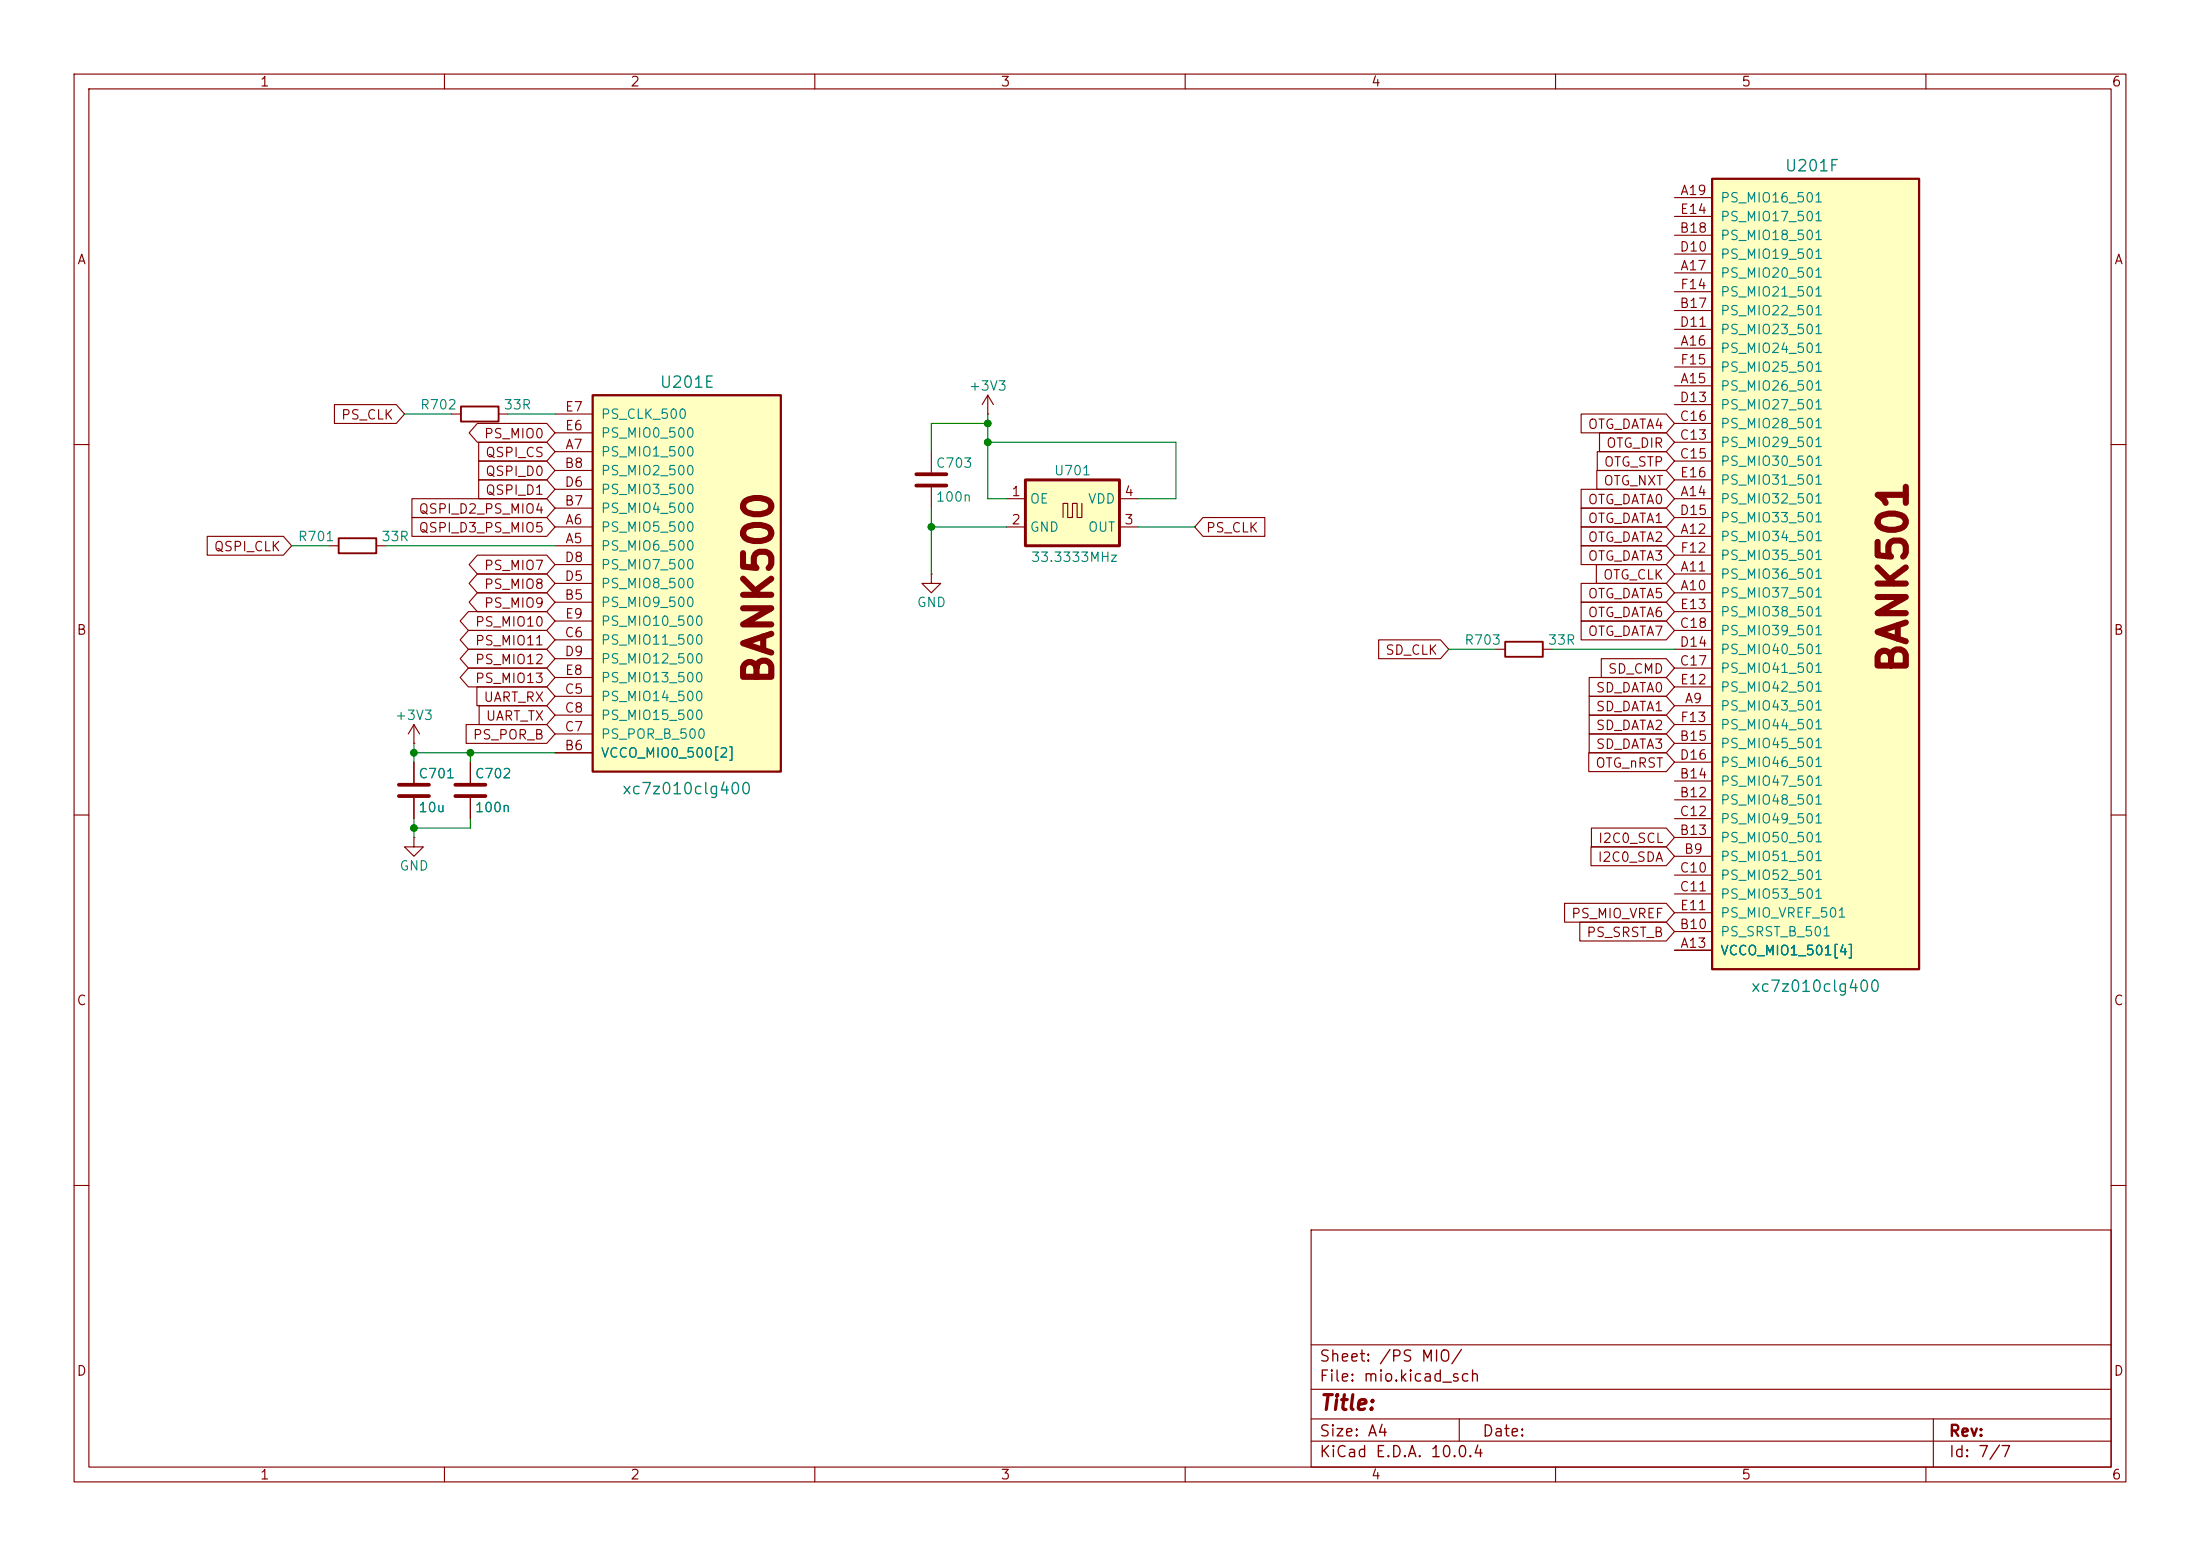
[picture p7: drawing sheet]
<svg xmlns="http://www.w3.org/2000/svg" width="297mm" height="210mm" viewBox="0 0 297 210" stroke-linecap="round" stroke-linejoin="round" font-family="sans-serif">
<g fill="none" stroke="#840000" stroke-width=".15">
<path d="M10 10h277v190h-277zM12 12h273v186h-273zM60 10v2M110 10v2M160 10v2M210 10v2M260 10v2M61 55.9h1.2M67.3 55.9h1.3M133.3 55.9h.1M133.3 53.3l.8 1.3M133.3 53.3l-.7 1.3"/>
<path d="M133.3 53.3v2.6M10 60h2M285 60h2M10 110h2M285 110h2M10 160h2M177 166h108v32h-108zM285 160h2M60 198v2M110 198v2M160 198v2M177 194.5h108"/>
<path d="M177 191.5h108M177 187.5h108M177 181.5h108M197 191.5v3M210 198v2M260 198v2M261 191.5v6.5"/>
</g>
<path d="M62.2 54.9h5.1v2h-5.1z" fill="none" stroke="#840000" stroke-width=".25"/>
<path d="M80 53.3h25.4v50.8h-25.4z" fill="#ffffc2"/>
<path d="M80 53.3h25.4v50.8h-25.4z" fill="none" stroke="#840000" stroke-width=".3"/>
<g fill="none" stroke="#840000" stroke-width=".15">
<path d="M74.9 58.4h5.1M74.9 55.9h5.1M44.4 73.7h1.3M50.8 73.7h1.3M74.9 73.7h5.1M74.9 71.1h5.1M74.9 61h5.1M74.9 68.6h5.1M74.9 63.5h5.1M74.9 78.7h5.1M74.9 66h5.1M74.9 76.2h5.1"/>
<path d="M74.9 81.3h5.1M74.9 94h5.1M74.9 86.4h5.1M74.9 99.1h5.1M74.9 96.5h5.1M74.9 88.9h5.1M74.9 91.4h5.1M74.9 83.8h5.1M74.9 101.6h5.1"/>
</g>
<path d="M45.7 72.6h5.1v2.1h-5.1z" fill="none" stroke="#840000" stroke-width=".25"/>
<path d="M138.4 64.8h12.7v8.9h-12.7z" fill="#ffffc2"/>
<path d="M135.9 67.3h2.5M135.9 71.1h2.5M146 67.9v2h-.6v-2h-.6v2h-.7v-2h-.6v2M151.1 67.3h2.6M151.1 71.1h2.6" fill="none" stroke="#840000" stroke-width=".15"/>
<path d="M138.4 64.8h12.7v8.9h-12.7z" fill="none" stroke="#840000" stroke-width=".4"/>
<path d="M231.1 24.1h28v106.7h-28z" fill="#ffffc2"/>
<path d="M231.1 24.1h28v106.7h-28z" fill="none" stroke="#840000" stroke-width=".3"/>
<g fill="none" stroke="#840000" stroke-width=".15">
<path d="M226.1 36.8h5M226.1 26.7h5M226.1 31.8h5M226.1 34.3h5M226.1 29.2h5M226.1 39.4h5M45.1 54.6h8.4l1.1 1.3-1.1 1.3h-8.4zM64.4 57.1h9.4l1.1 1.3-1.1 1.3h-9.4l-1.1-1.3zM64.6 59.7h9.2l1.1 1.3-1.1 1.2h-9.2zM213.5 55.9h11.4l1.2 1.3-1.2 1.2h-11.4zM215.9 58.4h9l1.2 1.3-1.2 1.3h-9zM226.1 52.1h5"/>
<path d="M226.1 47h5M226.1 41.9h5M226.1 59.7h5M226.1 57.2h5M226.1 44.5h5M226.1 54.6h5M226.1 49.5h5M28 72.4h10.3l1.1 1.3-1.1 1.2h-10.3zM55.6 67.3h18.2l1.1 1.3-1.1 1.3h-18.2zM55.6 69.8h18.2l1.1 1.3-1.1 1.3h-18.2zM64.4 77.5h9.4l1.1 1.2-1.1 1.3h-9.4l-1.1-1.3zM64.4 74.9h9.4l1.1 1.3-1.1 1.3h-9.4l-1.1-1.3z"/>
<path d="M64.6 62.2h9.2l1.1 1.3-1.1 1.3h-9.2zM64.6 64.8h9.2l1.1 1.2-1.1 1.3h-9.2zM125.7 77.5v1.2h1.3l-1.3 1.3-1.2-1.3h1.2M125.7 77.5h.1M125.7 61v2.8M125.7 65.8v2.8M162.4 69.8h8.4v2.6h-8.4l-1.1-1.3zM213.5 78.7h11.4l1.2 1.3-1.2 1.3h-11.4zM213.5 68.6h11.4l1.2 1.3-1.2 1.2h-11.4zM213.5 66h11.4l1.2 1.3-1.2 1.3h-11.4zM213.5 73.7h11.4l1.2 1.2-1.2 1.3h-11.4zM213.5 71.1h11.4l1.2 1.3-1.2 1.3h-11.4z"/>
<path d="M215.5 76.2h9.4l1.2 1.3-1.2 1.2h-9.4zM215.6 63.5h9.3l1.2 1.3-1.2 1.2h-9.3zM215.6 61h9.3l1.2 1.2-1.2 1.3h-9.3zM226.1 77.5h5M226.1 72.4h5M226.1 67.3h5M226.1 62.2h5M226.1 69.9h5M226.1 64.8h5M226.1 74.9h5M55.9 97.8v2.5M55.9 97.8l-.8 1.3"/>
<path d="M55.9 97.8l.7 1.3M62.9 97.8h10.9l1.1 1.3-1.1 1.2h-10.9zM63.2 85.1h10.6l1.1 1.3-1.1 1.2h-10.6l-1.1-1.2zM63.2 82.5h10.6l1.1 1.3-1.1 1.3h-10.6l-1.1-1.3zM63.2 87.6h10.6l1.1 1.3-1.1 1.3h-10.6l-1.1-1.3zM63.2 90.2h10.6l1.1 1.2-1.1 1.3h-10.6l-1.1-1.3zM64.4 92.7h9.4l1.1 1.3-1.1 1.3h-9.4zM64.4 80h9.4l1.1 1.3-1.1 1.3h-9.4l-1.1-1.3zM64.7 95.2h9.1l1.1 1.3-1.1 1.3h-9.1zM186.1 86.4h8.4l1.1 1.2-1.1 1.3h-8.4zM201.9 87.6h1.3M208.3 87.6h1.2"/>
<path d="M213.5 83.8h11.4l1.2 1.3-1.2 1.3h-11.4zM213.5 81.3h11.4l1.2 1.3-1.2 1.2h-11.4zM214.5 91.4h10.4l1.2 1.3-1.2 1.3h-10.4zM214.5 96.5h10.4l1.2 1.3-1.2 1.3h-10.4zM214.5 99.1h10.4l1.2 1.2-1.2 1.3h-10.4zM214.5 94h10.4l1.2 1.3-1.2 1.2h-10.4zM216.2 88.9h8.7l1.2 1.3-1.2 1.2h-8.7zM226.1 95.3h5M226.1 80h5M226.1 90.2h5M226.1 85.1h5M226.1 87.6h5"/>
<path d="M226.1 92.7h5M226.1 82.6h5M226.1 97.8h5M55.9 113v1.3h1.2l-1.2 1.3-1.3-1.3h1.3M55.9 113h.1M55.9 100.3h.1M55.9 102.9v2.8M55.9 107.7v2.8M63.5 102.9v2.8M63.5 107.7v2.8M214.5 101.6h10.4l1.2 1.3-1.2 1.2h-10.4zM214.8 114.3h10.1l1.2 1.3-1.2 1.2h-10.1z"/>
<path d="M214.8 111.8h10.1l1.2 1.2-1.2 1.3h-10.1zM226.1 115.6h5M226.1 108h5M226.1 113h5M226.1 105.4h5M226.1 100.3h5M226.1 118.1h5M226.1 110.5h5M226.1 102.9h5M211.2 121.9h13.7l1.2 1.3-1.2 1.3h-13.7zM213.3 124.5h11.6l1.2 1.2-1.2 1.3h-11.6zM226.1 128.3h5"/>
<path d="M226.1 125.7h5M226.1 120.7h5M226.1 123.2h5"/>
</g>
<path d="M203.2 86.6h5.1v2h-5.1z" fill="none" stroke="#840000" stroke-width=".25"/>
<path d="M123.7 64h4.1M123.7 65.5h4.1M53.8 105.9h4.1M53.8 107.4h4.1M61.5 105.9h4M61.5 107.4h4" fill="none" stroke="#840000" stroke-width=".51"/>
<g fill="none" stroke="#008400" stroke-width=".15">
<path d="M54.6 55.9h6.4M68.6 55.9h6.3M133.3 55.9v11.4h2.6M133.3 59.7h25.4v7.6h-5M133.3 57.2h-7.6v3.8M39.4 73.7h5M52.1 73.7h22.8M125.7 71.1h10.2M125.7 68.6v8.9M153.7 71.1h7.6M195.6 87.6h6.3M209.5 87.6h16.6"/>
<path d="M55.9 100.3v2.6M55.9 110.5v2.5M55.9 101.6h19M63.5 101.6v1.3M63.5 110.5v1.3h-7.6"/>
</g>
<g fill="#008400" stroke="#008400" stroke-width=".14">
<circle cx="133.3" cy="59.7" r=".46"/>
<circle cx="125.7" cy="71.1" r=".46"/>
<circle cx="133.3" cy="57.2" r=".46"/>
<circle cx="63.5" cy="101.6" r=".46"/>
<circle cx="55.9" cy="111.8" r=".46"/>
<circle cx="55.9" cy="101.6" r=".46"/>
</g>
<g font-size="3.8" fill="#840000">
<text x="105.3" y="92.6" transform="rotate(-90 105.3 92.6)">BANK500</text>
<text x="258.4" y="91.1" transform="rotate(-90 258.4 91.1)">BANK501</text>
</g>
<text font-size="2" fill="#840000" x="178" y="190.8">Title:</text>
<g font-size="1.5" fill="#008484">
<text x="240.8" y="23.5">U201F</text>
<text x="89" y="52.7">U201E</text>
<text x="83.9" y="107.6">xc7z010clg400</text>
<text x="236.3" y="134.3">xc7z010clg400</text>
</g>
<g font-size="1.5" fill="#840000">
<text x="178" y="184.2">Sheet: /PS MIO/</text>
<text x="178" y="186.9">File: mio.kicad_sch</text>
<text x="178" y="197.1">KiCad E.D.A. 10.0.4</text>
<text x="178" y="194.3">Size: A4</text>
<text x="200" y="194.3">Date:</text>
<text x="263" y="194.3">Rev:</text>
<text x="263" y="197.1">Id: 7/7</text>
</g>
<g font-size="1.3" fill="#840000">
<text x="35" y="12">1</text>
<text x="85" y="12">2</text>
<text x="135" y="12">3</text>
<text x="185" y="12">4</text>
<text x="235" y="12">5</text>
<text x="285" y="12">6</text>
<text x="226.7" y="29.2">E14</text>
<text x="226.7" y="26.6">A19</text>
<text x="10.3" y="36">A</text>
<text x="226.7" y="31.7">B18</text>
<text x="226.7" y="34.3">D10</text>
<text x="285.3" y="36">A</text>
<text x="226.7" y="41.9">B17</text>
<text x="226.7" y="36.8">A17</text>
<text x="226.7" y="39.3">F14</text>
<text x="226.7" y="44.4">D11</text>
<text x="226.7" y="47">A16</text>
<text x="226.7" y="52">A15</text>
<text x="226.7" y="49.5">F15</text>
<text x="46" y="56.9">PS_CLK</text>
<text x="65.3" y="59.5">PS_MIO0</text>
<text x="76.2" y="58.4">E6</text>
<text x="76.2" y="55.9">E7</text>
<text x="214.3" y="58.2">OTG_DATA4</text>
<text x="226.7" y="59.7">C13</text>
<text x="226.7" y="57.1">C16</text>
<text x="226.7" y="54.6">D13</text>
<text x="65.4" y="62">QSPI_CS</text>
<text x="65.4" y="64.6">QSPI_D0</text>
<text x="76.1" y="63.5">B8</text>
<text x="76.2" y="60.9">A7</text>
<text x="216.4" y="65.8">OTG_NXT</text>
<text x="216.4" y="63.3">OTG_STP</text>
<text x="216.7" y="60.8">OTG_DIR</text>
<text x="226.7" y="62.2">C15</text>
<text x="226.7" y="64.7">E16</text>
<text x="56.4" y="69.6">QSPI_D2_PS_MIO4</text>
<text x="65.4" y="67.1">QSPI_D1</text>
<text x="76.1" y="68.6">B7</text>
<text x="76.1" y="66">D6</text>
<text x="76.2" y="71.1">A6</text>
<text x="136.5" y="67.3">1</text>
<text x="136.5" y="71.1">2</text>
<text x="151.7" y="71.1">3</text>
<text x="151.7" y="67.3">4</text>
<text x="214.3" y="70.9">OTG_DATA1</text>
<text x="214.3" y="68.4">OTG_DATA0</text>
<text x="226.7" y="69.8">D15</text>
<text x="226.7" y="67.3">A14</text>
<text x="28.8" y="74.7">QSPI_CLK</text>
<text x="56.4" y="72.2">QSPI_D3_PS_MIO5</text>
<text x="65.3" y="77.3">PS_MIO7</text>
<text x="76.1" y="76.2">D8</text>
<text x="76.2" y="73.6">A5</text>
<text x="162.7" y="72.2">PS_CLK</text>
<text x="214.3" y="76">OTG_DATA3</text>
<text x="214.3" y="73.5">OTG_DATA2</text>
<text x="226.7" y="77.4">A11</text>
<text x="226.7" y="72.4">A12</text>
<text x="226.7" y="74.9">F12</text>
<text x="65.3" y="79.8">PS_MIO8</text>
<text x="65.3" y="82.3">PS_MIO9</text>
<text x="76.1" y="81.3">B5</text>
<text x="76.1" y="78.7">D5</text>
<text x="76.2" y="83.8">E9</text>
<text x="214.3" y="81.1">OTG_DATA5</text>
<text x="214.3" y="83.6">OTG_DATA6</text>
<text x="216.3" y="78.5">OTG_CLK</text>
<text x="226.7" y="82.5">E13</text>
<text x="226.7" y="80">A10</text>
<text x="10.3" y="86">B</text>
<text x="64" y="87.4">PS_MIO11</text>
<text x="64" y="84.9">PS_MIO10</text>
<text x="64" y="90">PS_MIO12</text>
<text x="76.1" y="86.3">C6</text>
<text x="76.1" y="88.9">D9</text>
<text x="186.9" y="88.7">SD_CLK</text>
<text x="214.3" y="86.2">OTG_DATA7</text>
<text x="226.7" y="85.1">C18</text>
<text x="226.7" y="87.6">D14</text>
<text x="285.3" y="86">B</text>
<text x="64" y="92.5">PS_MIO13</text>
<text x="65.2" y="95">UART_RX</text>
<text x="76.1" y="94">C5</text>
<text x="76.2" y="91.4">E8</text>
<text x="215.4" y="93.8">SD_DATA0</text>
<text x="217" y="91.2">SD_CMD</text>
<text x="226.7" y="90.1">C17</text>
<text x="226.7" y="92.7">E12</text>
<text x="227.3" y="95.2">A9</text>
<text x="63.7" y="100.1">PS_POR_B</text>
<text x="65.5" y="97.6">UART_TX</text>
<text x="76.1" y="101.6">B6</text>
<text x="76.1" y="99">C7</text>
<text x="76.1" y="96.5">C8</text>
<text x="215.4" y="98.9">SD_DATA2</text>
<text x="215.4" y="101.4">SD_DATA3</text>
<text x="215.4" y="96.3">SD_DATA1</text>
<text x="226.7" y="100.3">B15</text>
<text x="226.7" y="97.8">F13</text>
<text x="215.3" y="103.9">OTG_nRST</text>
<text x="226.7" y="107.9">B12</text>
<text x="226.7" y="105.4">B14</text>
<text x="226.7" y="102.8">D16</text>
<text x="226.7" y="113">B13</text>
<text x="226.7" y="110.5">C12</text>
<text x="215.6" y="116.6">I2C0_SDA</text>
<text x="215.7" y="114.1">I2C0_SCL</text>
<text x="226.7" y="118.1">C10</text>
<text x="227.3" y="115.5">B9</text>
<text x="212" y="124.3">PS_MIO_VREF</text>
<text x="226.7" y="125.7">B10</text>
<text x="226.7" y="120.6">C11</text>
<text x="226.7" y="123.2">E11</text>
<text x="214.1" y="126.8">PS_SRST_B</text>
<text x="226.7" y="128.2">A13</text>
<text x="10.3" y="136">C</text>
<text x="285.3" y="136">C</text>
<text x="10.3" y="186">D</text>
<text x="285.3" y="186">D</text>
<text x="35" y="200">1</text>
<text x="85" y="200">2</text>
<text x="135" y="200">3</text>
<text x="185" y="200">4</text>
<text x="235" y="200">5</text>
<text x="285" y="200">6</text>
</g>
<g font-size="1.3" fill="#008484">
<text x="232.2" y="27.6">PS_MIO16_501</text>
<text x="232.2" y="32.7">PS_MIO18_501</text>
<text x="232.2" y="35.3">PS_MIO19_501</text>
<text x="232.2" y="30.2">PS_MIO17_501</text>
<text x="232.2" y="37.8">PS_MIO20_501</text>
<text x="232.2" y="40.3">PS_MIO21_501</text>
<text x="232.2" y="48">PS_MIO24_501</text>
<text x="232.2" y="42.9">PS_MIO22_501</text>
<text x="232.2" y="45.4">PS_MIO23_501</text>
<text x="130.7" y="53">+3V3</text>
<text x="232.2" y="53">PS_MIO26_501</text>
<text x="232.2" y="50.5">PS_MIO25_501</text>
<text x="56.6" y="55.6">R702</text>
<text x="67.9" y="55.6">33R</text>
<text x="81" y="59.4">PS_MIO0_500</text>
<text x="81" y="56.9">PS_CLK_500</text>
<text x="232.2" y="58.1">PS_MIO28_501</text>
<text x="232.2" y="55.6">PS_MIO27_501</text>
<text x="81" y="61.9">PS_MIO1_500</text>
<text x="81" y="64.5">PS_MIO2_500</text>
<text x="126.2" y="63.5">C703</text>
<text x="142.2" y="64.5">U701</text>
<text x="232.2" y="60.7">PS_MIO29_501</text>
<text x="232.2" y="63.2">PS_MIO30_501</text>
<text x="232.2" y="65.7">PS_MIO31_501</text>
<text x="81" y="69.6">PS_MIO4_500</text>
<text x="81" y="67">PS_MIO3_500</text>
<text x="126.2" y="68">100n</text>
<text x="138.9" y="68.3">OE</text>
<text x="146.8" y="68.3">VDD</text>
<text x="232.2" y="68.3">PS_MIO32_501</text>
<text x="232.2" y="70.8">PS_MIO33_501</text>
<text x="40.1" y="73.4">R701</text>
<text x="51.4" y="73.4">33R</text>
<text x="81" y="74.6">PS_MIO6_500</text>
<text x="81" y="72.1">PS_MIO5_500</text>
<text x="81" y="77.2">PS_MIO7_500</text>
<text x="138.9" y="72.1">GND</text>
<text x="139.1" y="76.2">33.3333MHz</text>
<text x="146.8" y="72.1">OUT</text>
<text x="232.2" y="73.4">PS_MIO34_501</text>
<text x="232.2" y="75.9">PS_MIO35_501</text>
<text x="81" y="82.3">PS_MIO9_500</text>
<text x="81" y="79.7">PS_MIO8_500</text>
<text x="123.7" y="82.3">GND</text>
<text x="232.2" y="81">PS_MIO37_501</text>
<text x="232.2" y="78.4">PS_MIO36_501</text>
<text x="232.2" y="83.5">PS_MIO38_501</text>
<text x="81" y="87.3">PS_MIO11_500</text>
<text x="81" y="89.9">PS_MIO12_500</text>
<text x="81" y="84.8">PS_MIO10_500</text>
<text x="197.6" y="87.3">R703</text>
<text x="208.9" y="87.3">33R</text>
<text x="232.2" y="86.1">PS_MIO39_501</text>
<text x="232.2" y="88.6">PS_MIO40_501</text>
<text x="81" y="95">PS_MIO14_500</text>
<text x="81" y="92.4">PS_MIO13_500</text>
<text x="232.2" y="91.1">PS_MIO41_501</text>
<text x="232.2" y="93.7">PS_MIO42_501</text>
<text x="53.2" y="97.5">+3V3</text>
<text x="81" y="100">PS_POR_B_500</text>
<text x="81" y="97.5">PS_MIO15_500</text>
<text x="232.2" y="96.2">PS_MIO43_501</text>
<text x="232.2" y="101.3">PS_MIO45_501</text>
<text x="232.2" y="98.8">PS_MIO44_501</text>
<text x="56.4" y="105.4">C701</text>
<text x="64" y="105.4">C702</text>
<text x="81" y="102.6">VCCO_MIO0_500[2]</text>
<text x="232.2" y="106.4">PS_MIO47_501</text>
<text x="232.2" y="103.8">PS_MIO46_501</text>
<text x="56.4" y="109.9">10u</text>
<text x="64" y="109.9">100n</text>
<text x="232.2" y="108.9">PS_MIO48_501</text>
<text x="232.2" y="111.5">PS_MIO49_501</text>
<text x="53.8" y="117.8">GND</text>
<text x="232.2" y="116.5">PS_MIO51_501</text>
<text x="232.2" y="114">PS_MIO50_501</text>
<text x="232.2" y="119.1">PS_MIO52_501</text>
<text x="232.2" y="121.6">PS_MIO53_501</text>
<text x="232.2" y="124.2">PS_MIO_VREF_501</text>
<text x="232.2" y="129.2">VCCO_MIO1_501[4]</text>
<text x="232.2" y="126.7">PS_SRST_B_501</text>
</g>
</svg>
